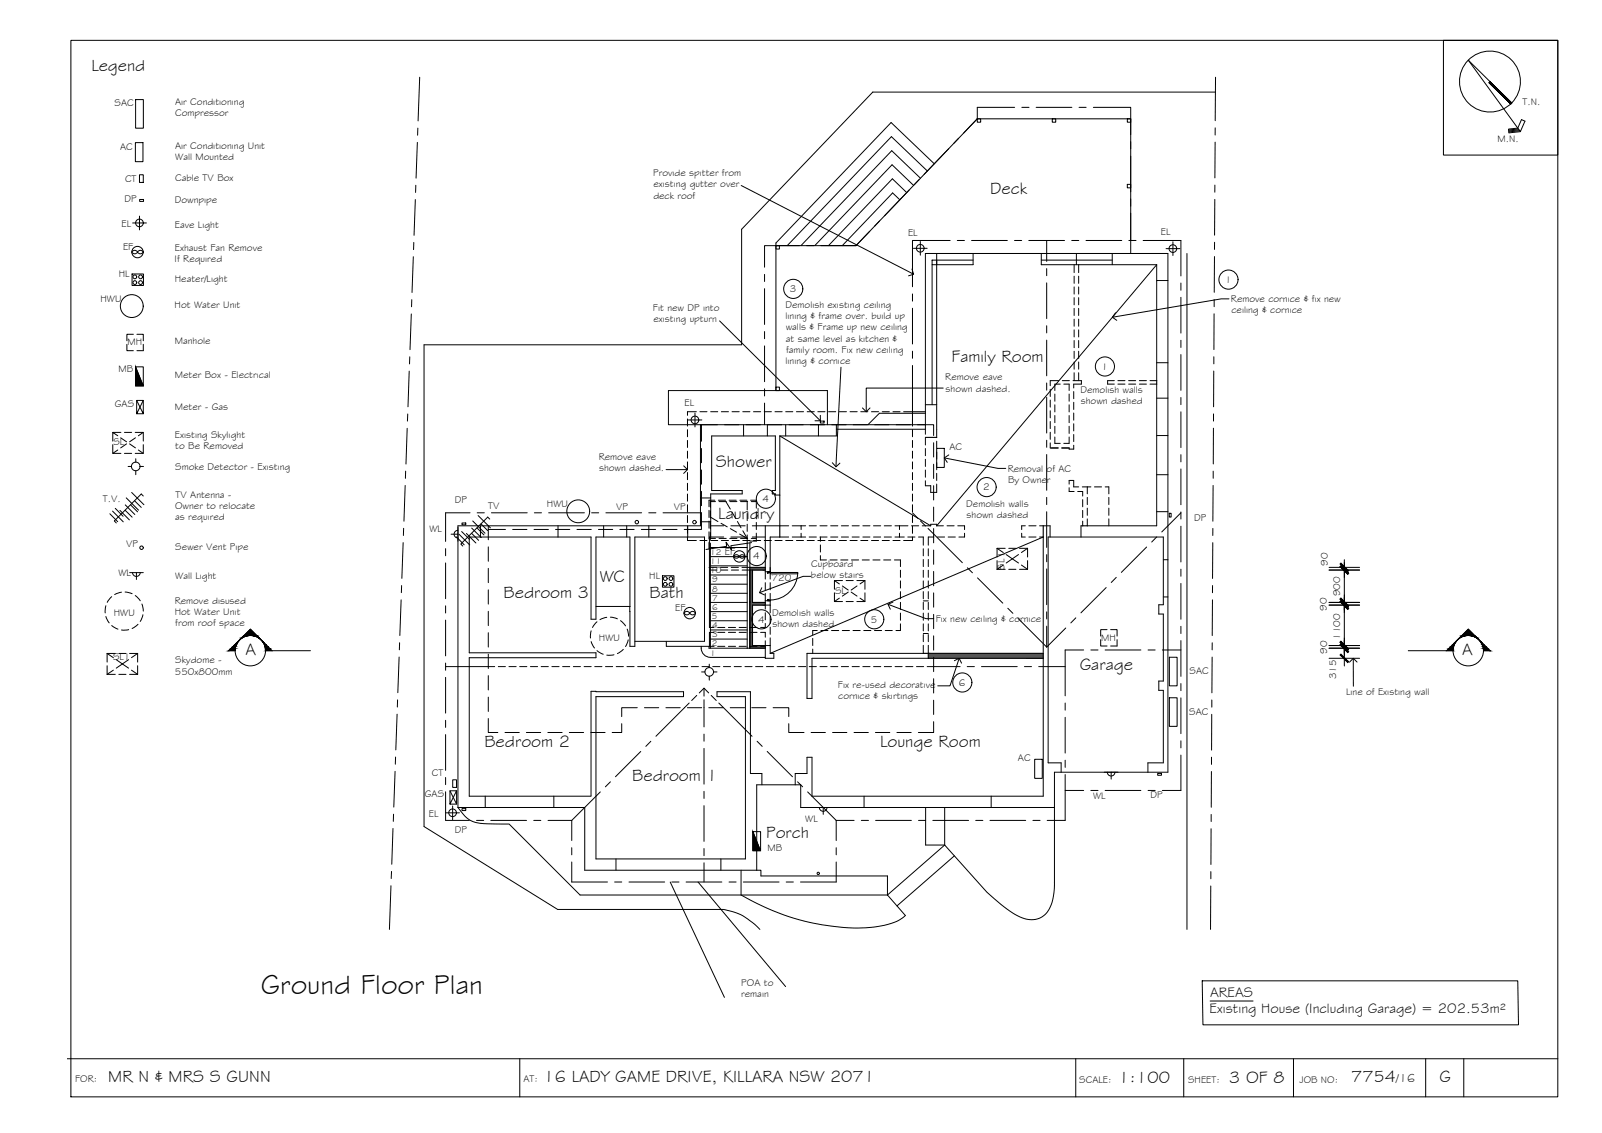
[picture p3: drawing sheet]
<svg xmlns="http://www.w3.org/2000/svg" width="420mm" height="297mm" viewBox="0 0 420 297" stroke-linecap="round" stroke-linejoin="round" font-family="sans-serif">
<!-- layer: ROOFPLAN EXIST. -->
<g fill="none" stroke="#000" stroke-width=".26">
<path d="M248.8 39l-6.5 6.7M251.4 36.3l-1.3 1.3M266.1 28.1h-9.8v3.1l-3.6 3.7M268 28.1h1.9M271.7 28.1h9.4M283 28.1h1.9M286.8 28.1h9.8v7.2M296.6 37.2v1.8M230.7 57.9l-1.3 1.4M238.5 49.8l-6.5 6.8M241.1 47.1l-1.3 1.3M296.6 40.9v9.4"/>
<path d="M296.6 52.2v1.8M296.6 55.9v7.1M200.5 71.9v1.9M200.5 75.7v9.4M209.7 64.4h-9.2v5.7M211.6 64.4h1.9M228.1 60.6l-3.6 3.8h-9.2M239.3 77.1v1.8M249.2 63h-9.9v12.2M251.1 63h1.8M254.8 63h9.4M266.1 63h1.9"/>
<path d="M269.8 63h9.4M274.5 63v5.5M274.5 70.4v1.9M274.5 74.2v9.3M281.1 63h1.8M284.8 63h9.4M296.1 63h1.8M299.8 63h9.9v9.3M309.7 74.2v1.9M309.7 77.9v9.4M200.5 86.9v1.9M200.5 90.7v9.4"/>
<path d="M239.3 80.8v9.4M239.3 92.1v1.8M239.3 95.8v13.1M274.5 85.4v1.9M274.5 89.2v9.3M309.7 89.2v1.9M309.7 93v9.3M180.3 109.8v1.9M180.3 112.6v1.9M180.3 115.5v1.8M180.3 118.3v1.8M182.6 107.9h-2.3v1"/>
<path d="M183.6 107.9h1.8M186.4 107.9h1.8M189.2 107.9h1.9M192 107.9h1.9M194.8 107.9h1.9M197.6 107.9h1.9M200.4 107.9h1.9M200.5 101.9v1.9M200.5 105.7v5.7M203.2 107.9h1.9M206.1 107.9h1.8M208.9 107.9h1.8"/>
<path d="M211.7 107.9h1.9M214.5 107.9h1.9M217.3 107.9h1.9M220.1 107.9h1.9M222.9 107.9h1.9M225.7 107.9h1.9M228.6 107.9h1.8M231.4 107.9h1.8M234.2 107.9h1.9M237 107.9h5.7M239.3 109.8v1.9M239.3 112.6v1.9"/>
<path d="M239.3 115.5v1.8M239.3 118.3v1.8M274.5 100.4v1.9M274.5 104.2v9.3M274.5 115.4v1.9M274.5 119.2v9.3M309.7 104.2v1.9M309.7 108v9.3M309.7 119.2v1.9M123.3 134.4h-6.4v7.6M125.1 134.4h1.9M128.9 134.4h9.4"/>
<path d="M140.2 134.4h1.8M143.9 134.4h9.4M155.2 134.4h1.8M158.9 134.4h9.4M170.1 134.4h1.9M173.9 134.4h6.4M180.3 121.1v1.9M180.3 123.9v1.9M180.3 126.7v1.9M180.3 129.5v1.9M180.3 132.3v1.9M180.3 135.1v1.9"/>
<path d="M180.3 138v1.8M239.3 121.1v1.9M239.3 123.9v1.9M239.3 126.7v1.9M239.3 129.5v1.9M239.3 132.3v1.9M239.3 135.1v1.9M239.3 138v1.8M239.3 134.4l1.5 1.5M241.4 136.6l1.3 1.3M243.4 138.5l9 9M274.5 130.4v1.9"/>
<path d="M274.5 134.2v9.3M309.7 123v9.3M309.7 134.2v1.9M309.7 138v9.3M309.7 134.4l-5 5.1M116.9 143.8v1.9M116.9 147.6v9.4M116.9 158.8v1.9M180.3 140.8v.9h2.3M183.6 141.7h1.8M186.4 141.7h1.8M189.2 141.7h1.9"/>
<path d="M192 141.7h1.9M194.8 141.7h1.9M197.6 141.7h1.9M200.4 141.7h1.9M203.2 141.7h1.9M206.1 141.7h1.8M208.9 141.7h1.8M211.7 141.7h1.9M214.5 141.7h1.9M217.3 141.7h1.9M220.1 141.7h1.9M222.9 141.7h1.9"/>
<path d="M225.7 141.7h1.9M228.6 141.7h1.8M231.4 141.7h1.8M234.2 141.7h1.9M239.3 140.8v.9h-2.3M253.7 148.9l1.3 1.3M256.4 151.5l6.6 6.6M264.3 159.5l1.3 1.3M274.5 145.4v1.9M274.5 149.2v9.3M290.1 154l-6.6 6.7M292.8 151.4l-1.3 1.3"/>
<path d="M300.7 143.4l-6.6 6.7M303.4 140.8l-1.3 1.3M309.7 149.2v1.9M309.7 153v9.3M116.9 162.6v9.4M116.9 173.8v1.9M116.9 177.6v9.4M116.9 174.8h12.8M130.7 174.8h1.9M133.5 174.8h1.9M136.3 174.8h1.9M139.1 174.8h1.9"/>
<path d="M141.9 174.8h1.9M144.7 174.8h1.9M147.6 174.8h1.8M150.4 174.8h1.8M153.2 174.8h1.9M156 174.8h1.9M158.8 174.8h1.9M161.6 174.8h1.9M164.4 174.8h1.9M167.2 174.8h1.9M170.1 174.8h1.8M172.9 174.8h1.8"/>
<path d="M175.7 174.8h1.9M178.5 174.8h1.9M181.3 174.8h1.9M184.1 174.8h1.9M186.9 174.8h1.9M189.7 174.8h1.9M192.6 174.8h1.8M195.4 174.8h1.8M198.2 174.8h1.9M201 174.8h1.9M203.8 174.8h1.9M206.6 174.8h1.9"/>
<path d="M209.4 174.8h1.9M212.2 174.8h1.9M215.1 174.8h1.8M217.9 174.8h1.8M220.7 174.8h1.9M223.5 174.8h1.9M226.3 174.8h1.9M229.1 174.8h1.9M231.9 174.8h1.9M234.7 174.8h1.9M237.6 174.8h1.8M240.4 174.8h1.8"/>
<path d="M243.2 174.8h8.6M253.7 174.8h1.9M257.4 174.8h9.4M267 162.1l7.5 7.5M268.7 174.8h1.8M272.4 174.8h7M274.5 160.4v1.9M274.5 164.2v5.4M279.5 164.6l-5 5M282.2 162l-1.4 1.3M284.2 170.4h-4.8v12M286.1 170.4h1.9"/>
<path d="M289.8 170.4h9.4M301.1 170.4h1.9M304.8 170.4h4.9M309.7 164.2v1.9M309.7 168v9.3M309.7 179.2v1.9M116.9 188.8v1.9M116.9 192.6v9.4M168 197l-6.6 6.6M170.7 194.3l-1.3 1.4M180.7 184.3l-8.7 8.7M182.7 182.3l-1.3 1.4"/>
<path d="M183.4 181.7l1.2-1.3 1.3 1.3M184.6 180.4v2.1M184.6 183.4v7.2M184.6 192.5v1.8M184.6 196.2v9.4M186.5 182.3l1.4 1.4M188.5 184.3l8.7 8.7M198.6 194.3l1.3 1.4M201.2 197l6.6 6.6M279.4 184.3v1.9M279.4 188.1v9.3M279.4 199.3v1.9"/>
<path d="M309.7 183v9.3M309.7 194.2v1.9M309.7 198v9.2h-4.9M116.9 207.6v7.5h6.2M116.9 203.8v1.9M125 215.1h1.9M128.7 215.1h9.4M140 215.1h1.8M143.7 215.1h6.3M150 215.1v5.3M157.4 207.6l-7.4 7.5M160.1 205l-1.3 1.3"/>
<path d="M184.6 207.5v1.8M184.6 211.2v9.4M209.2 205l1.3 1.3M211.8 207.6l7.5 7.5M219.3 215.1h4.7M219.3 215.1v5.3M225.9 215.1h1.9M229.6 215.1h9.4M240.9 215.1h1.9M244.7 215.1h9.3M255.9 215.1h1.9M259.6 215.1h9.4"/>
<path d="M270.9 215.1h1.9M279.4 203.1v12h-4.8M279.4 207.2h4.8M286.1 207.2h1.9M289.8 207.2h9.4M301.1 207.2h1.9M150 226v5.2h9.3M150 222.2v1.9M161.2 231.2h1.9M165 231.2h9.3M176.2 231.2h1.9M179.9 231.2h9.4"/>
<path d="M184.6 222.5v1.8M184.6 226.2v5M191.2 231.2h1.9M195 231.2h9.3M206.2 231.2h1.9M219.3 226v5.2h-9.4M219.3 222.2v1.9"/>
</g>
<!-- layer: HATCH -->
<g fill="#545454" stroke="#545454" stroke-width=".26">
<path d="M196.7 148.8l4 .7v-.7zM196.7 148.8l4 .7h-4z"/>
<path d="M196.7 149.5l.7 8.4v-8.4zM196.7 149.5l.7 8.4h-.7z"/>
<path d="M196.7 157.9l4 .7v-.7zM196.7 157.9l4 .7h-4z"/>
<path d="M196.7 158.6l.7 5.9v-5.9zM196.7 158.6l.7 5.9h-.7z"/>
<path d="M196.7 164.5l.7 1.3v-1.3zM196.7 164.5l.7 1.3h-.7z"/>
<path d="M196.7 165.8l.7 3.4v-3.4zM196.7 165.8l.7 3.4h-.7z"/>
<path d="M196.7 169.2l4 .3v-.3zM196.7 169.2l4 .3h-4z"/>
<path d="M196.7 169.5l4 .4v-.4zM196.7 169.5l4 .4h-4z"/>
<path d="M243.5 171.3l30.1 1.3v-1.3zM243.5 171.3l30.1 1.3h-30.1z"/>
</g>
<!-- layer: BORDER -->
<g fill="none" stroke="#000" stroke-width=".26">
<path d="M18.6 10.6h390v277h-390zM378.6 10.6h30v30.1h-30zM390.5 21.7l5.7 5.6M396.5 27l-11.4-11.2 13.6 18.7 1.3-2.7-1-.4-.9 2.2-2.4 .2 .1 1 2.9-.3M398.2 33.8l-2.5 .3M398.4 34.1l-2.7 .2M398.6 34.3l-2.9 .3M18.6 277.6h390M136.3 277.6v10M282.1 277.6v10M310.5 277.6v10M339.2 277.6v10"/>
<path d="M373.9 277.6v10M383.9 277.6v10"/>
<circle cx="390.8" cy="21.4" r="8"/>
</g>
<!-- layer: SECTION POINT -->
<g fill="#000" stroke="#000" stroke-width=".26">
<path d="M62.4 168.2l.4-.4zM63.2 167.4l.5-.3zM64 166.6l1.7-1.7 1.6 1.7zM68.1 167.4l.4 .4zM68.5 167.8l.4 .4zM382.3 167.8l-.4 .4zM382.6 167.4l-.3 .4zM385.1 164.9l1.6 1.7h-3.3zM387 167.1l.5 .3zM387.9 167.8l.4 .4z"/>
<path d="M60.5 170.1h1.2l-1.7 .5zM60 170.6h1.7v-.5z"/>
<path d="M61.1 169.6h.7l-1.3 .5zM60.5 170.1h1.2l.1-.5z"/>
<path d="M61.5 169.1h.5l-.9 .5zM61.1 169.6h.7l.2-.5z"/>
<path d="M62 168.6h.2l-.7 .5zM61.5 169.1h.5l.2-.5z"/>
<path d="M62.4 168.2l-.4 .4zM62 168.6l.5-.4z"/>
<path d="M63.2 167.4l.5-.3zM63.2 167.4l-.4 .4z"/>
<path d="M63.5 167.1l.3-.3h.5zM63.5 167.1l.8-.3z"/>
<path d="M63.9 166.7h.9l-1 .1zM63.8 166.8l1-.1z"/>
<path d="M64 166.6h1.4zM63.9 166.7l1.5-.1z"/>
<path d="M65.9 166.6h1.4zM66.5 166.7h.9z"/>
<path d="M66.5 166.7h.9l-.3 .1zM67.1 166.8h.5l-.2-.1z"/>
<path d="M67.1 166.8h.5v.3zM67.6 166.8v.3h.2z"/>
<path d="M67.6 167.1l.5 .3zM67.8 167.1l.3 .3z"/>
<path d="M68.8 168.2l.3 .4zM68.9 168.2l.2 .4h.2z"/>
<path d="M69.1 168.6h.2l.1 .5zM69.3 168.6l.1 .5h.4z"/>
<path d="M69.4 169.1h.4l-.3 .5zM69.8 169.1l-.3 .5h.8z"/>
<path d="M69.5 169.6h.8l-.7 .5zM69.6 170.1h1.2l-.5-.5z"/>
<path d="M69.6 170.1h1.2l-1.1 .5zM69.7 170.6h1.6l-.5-.5z"/>
<path d="M379.9 170.1l1.2 .5v-.5zM379.4 170.6l.5-.5 1.2 .5z"/>
<path d="M380.5 169.6l.6 .5 .1-.5zM380.5 169.6l.6 .5h-1.2z"/>
<path d="M381 169.1l.2 .5 .2-.5zM380.5 169.6l.5-.5 .2 .5z"/>
<path d="M381.4 168.6v.5l.2-.5zM381.4 168.6v.5h-.4z"/>
<path d="M381.9 168.2l-.3 .4zM381.9 168.2l-.3 .4h-.2z"/>
<path d="M382.9 167.1l-.2 .3 .5-.3zM382.9 167.1l-.3 .3z"/>
<path d="M383.2 166.8v.3l.5-.3zM382.9 167.1l.3-.3v.3z"/>
<path d="M383.3 166.7l.4 .1 .5-.1zM383.3 166.7l.4 .1h-.5z"/>
<path d="M383.4 166.6h1.4zM383.4 166.6l.8 .1z"/>
<path d="M385.4 166.6l1.4 .1zM385.4 166.6l1.4 .1z"/>
<path d="M385.9 166.7l1.1 .1zM385.9 166.7l1.1 .1z"/>
<path d="M386.5 166.8l.7 .3-.2-.3zM386.5 166.8l.7 .3z"/>
<path d="M387 167.1l.5 .3zM387.5 167.4l.4 .4z"/>
<path d="M388.3 168.2l.4 .4zM388.3 168.2l.4 .4h-.2z"/>
<path d="M388.5 168.6l.7 .5zM388.5 168.6l.7 .5h-.4z"/>
<path d="M388.8 169.1l.9 .5-.5-.5zM388.8 169.1l.9 .5h-.8z"/>
<path d="M388.9 169.6l1.3 .5-.5-.5zM388.9 169.6l1.3 .5h-1.1z"/>
<path d="M389.1 170.1l1.6 .5-.5-.5zM389.1 170.1l1.6 .5h-1.6z"/>
</g>
<g fill="none" stroke="#000" stroke-width=".26">
<path d="M61.7 170.6h-1.7l5.7-5.7 5.6 5.7M69.7 170.6h11.7M369.3 170.6h11.8M379.4 170.6l5.7-5.7 5.6 5.7h-1.6"/>
<circle cx="65.7" cy="170.6" r="4"/>
<circle cx="385.1" cy="170.6" r="4"/>
</g>
<!-- layer: SERVICES -->
<g fill="none" stroke="#000" stroke-width=".26">
<path d="M35.5 37.4h2v5h-2zM35.6 26.1h2v7.5h-2zM34.8 58.5h3.6M36.6 45.8h1v2h-1zM36.6 56.7v3.6M36.6 52.3h1v.5h-1zM34.6 71.8h3v3h-3zM34.8 65.8a.86 .86 0 0 1 1.3 .3 .86 .86 0 0 1-1.5 0zM36.1 66.1a.86 .86 0 0 1 1.5 0M36.1 66.1a.86 .86 0 0 0 1.5 0M239.6 65.1h3.6M241.4 63.3v3.6"/>
<path d="M305.8 65.2h3.6M307.6 63.4v3.6M33.3 90.3v1.6h1.7M35 87.6h-1.7v1.7M35.5 96.2v5h2.1l-2.1-5h2.1v5M35.9 87.6h1.7v1.7M37.6 90.3v1.6h-1.7M29.6 116.6v2.3h2.1M29.6 113.4h2.1M30.9 114.3l-1.3-.9v2.2M30.9 118l-1.3 .9M31.7 114.8l1.5 1"/>
<path d="M32.6 113.4h1.9M32.6 118.9h1.9M33.2 116.4l-1.5 1M34 116.4l1.5 1M35.5 113.4h2.1v2.2M35.5 114.8l-1.5 1M35.8 105l1.8 3.5v-3.5M35.8 108.5l1.8-3.5h-1.8v3.5h1.8M36.3 118l1.3 .9M37.6 116.6v2.3h-2.1M37.6 113.4l-1.3 .9M180.5 110.1h3.6"/>
<path d="M182.3 108.3v3.6M215.1 110.4h1v.5h-1zM245.7 117.6h2v4.9h-2zM28.8 134.7l2.1 2.1M29.5 134l2.8 2.8M30.2 133.3l2.1 2.1M31.5 133.8l2.4 2.5M32.8 133.8l1.9 1.8M32.9 132.4l2.5 2.5M33.1 130.5l3.2 3.2M33.6 122.3h.9M34.2 132.3l1.9 1.9"/>
<path d="M34.5 129.1l3.2 3.2M35.3 131.3l1.7 1.7M35.6 120.3v.9M35.6 123.4v1.1M36.7 122.3h.9M37.6 130l-.6-.5-7 7.1 .5 .5M120.1 139a1.01 1.01 0 0 0-1 1 1.01 1.01 0 0 0 1 1M120.1 138.3v3.6M121.1 139.4l2.1 2M121.2 137.1h1v.5h-1zM122.3 139.9l2.5 2.5M123.7 139.8l1.8 1.9"/>
<path d="M123.7 138.4l2.5 2.5M124 136.6l3.2 3.2M125.1 138.4l1.8 1.8M125.4 135.2l3.2 3.2M126.2 137.3l1.7 1.8M128.4 136.1l-.5-.5-7.1 7 .6 .6M306.7 134.6h.5v1h-.5zM27.8 158.8l-.2 1.9M29.3 156.4l-1.2 1.5M31.9 155.3l-1.8 .6M32.8 155.2l1.9 .5M34 150.1h3.6"/>
<path d="M34.8 150.1a1.01 1.01 0 0 0 1 1 1.01 1.01 0 0 0 1-1M35.5 156.1l1.3 1.4M35.8 150.1v1.8M37.2 158.4l.4 1.8M118.3 140.1h1.8M119.7 140.8l2 2M120.4 140.1l2.8 2.8M173.7 151h3v2.9h-3zM192.6 145.6a.86 .86 0 0 1 1.3 .3 .86 .86 0 0 1-1.5 0zM193.9 145.9a.86 .86 0 0 1 1.5 0M193.9 145.9a.86 .86 0 0 0 1.5 0M218.8 155.4v2.3h2.2"/>
<path d="M218.8 152.2h2.2M220.1 153.1l-1.3-.9v2.3M220.1 156.8l-1.3 .9M220.9 153.6l1.6 1.1M221.9 152.2h1.9M221.9 157.7h1.9M222.5 155.2l-1.6 1.1M223.2 155.2l1.6 1.1M224.7 152.2h2.2v2.3M224.8 153.6l-1.6 1.1M225.6 156.8l1.3 .9M226.9 155.4v2.3h-2.2"/>
<path d="M226.9 152.2l-1.3 .9M261.5 143.8v2.2M261.5 147v2.3M261.5 143.8h2.1M261.5 149.3h2.1M261.5 143.8l1.6 1.1M263.1 148.1l-1.6 1.2M263.9 145.4l1.6 1.1 1.6-1.1M263.9 147.6l1.6-1.1 1.6 1.1M264.6 143.8h1.9M264.6 149.3h1.9M267.4 143.8h2.1"/>
<path d="M267.4 149.3h2.1M267.9 148.1l1.6 1.2M269.5 143.8v2.2M269.5 147v2.3M269.5 143.8l-1.6 1.1M27.8 161.6l.8 1.7M28.1 171.3v2.3M28.1 174.5v2.3M28.1 171.3h2.1M28.1 176.8h2.1M28.1 171.3l1.6 1.1M29.3 164l1.6 .9"/>
<path d="M29.7 175.7l-1.6 1.1M30.5 172.9l1.6 1.2 1.6-1.2M30.5 175.2l1.6-1.1 1.6 1.1M31.2 171.3h1.8M31.2 176.8h1.8M33.8 165.1l-1.9 .1M34 171.3h2.1M34 176.8h2.1M34.5 175.7l1.6 1.1M36.1 171.3v2.3M36.1 174.5v2.3M36.1 171.3l-1.6 1.1"/>
<path d="M36.2 163.7l-1.5 1.1M37.5 161.2l-.7 1.7M155 165.4l-.1 1.9M155 168.2l.9 1.7M156.6 163l-1.2 1.5M156.6 170.6l1.6 .9M159.1 161.8l-1.8 .7M160.1 161.8l1.8 .4M161 171.7l-1.9 .1M162.8 162.7l1.3 1.4M163.5 170.3l-1.6 1.1M164.5 164.9l.4 1.9"/>
<path d="M164.8 167.7l-.7 1.8M179.6 160.5a.86 .86 0 0 1 1.3 .2 .86 .86 0 0 1-1.5 0zM180.9 160.7a.86 .86 0 0 1 1.5 0M180.9 160.7a.86 .86 0 0 0 1.5 0M184 176.2h.9M186 174.1v.9M186 177.3v1M187.2 176.2h.9M288.7 167.7v1.7h1.7M290.4 165.1h-1.7v1.7M291.3 165.1h1.7v1.7M293 167.7v1.7h-1.7"/>
<path d="M306.7 172.3h2v7.5h-2zM271.4 199.1h2v5h-2zM306.7 182.9h2v7.5h-2zM116.9 213.1h3.6M118 207.3l1.7 3.5v-3.5M118 210.8l1.7-3.5h-1.7v3.5h1.7M118.7 211.3v3.6M118.7 204.4h1v2h-1zM121.2 212h1v.5h-1zM197.4 218v5h2l-2-5h2.1v5M214.1 211.7h3.6M214.9 211.7a1.01 1.01 0 0 0 1 1 1.01 1.01 0 0 0 1-1"/>
<path d="M215.9 211.7v1.8M289.6 202.5h3.6M290.4 202.4a1.01 1.01 0 0 0 1 1 1.01 1.01 0 0 0 1-1M291.4 202.5v1.8M303.6 202.8h1v.5h-1zM175.8 231.2l14.2 30.3M183.1 231.2l22.9 27.4"/>
<circle cx="36.6" cy="58.4" r="1.01"/>
<circle cx="35.4" cy="72.6" r=".5"/>
<circle cx="35.4" cy="74.1" r=".5"/>
<circle cx="36.1" cy="66.1" r="1.49"/>
<circle cx="36.9" cy="74.1" r=".5"/>
<circle cx="36.9" cy="72.6" r=".5"/>
<circle cx="241.4" cy="65.1" r="1.01"/>
<circle cx="307.6" cy="65.2" r="1.01"/>
<circle cx="34.6" cy="80.2" r="3"/>
<circle cx="182.3" cy="110.1" r="1.01"/>
<circle cx="35.6" cy="122.3" r="1.13"/>
<circle cx="151.7" cy="134.1" r="3"/>
<circle cx="167" cy="136.9" r=".46"/>
<circle cx="182.1" cy="136.9" r=".46"/>
<circle cx="37.1" cy="143.6" r=".46"/>
<circle cx="174.5" cy="151.7" r=".5"/>
<circle cx="174.5" cy="153.2" r=".5"/>
<circle cx="176" cy="153.2" r=".5"/>
<circle cx="176" cy="151.7" r=".5"/>
<circle cx="193.9" cy="145.9" r="1.49"/>
<circle cx="180.9" cy="160.7" r="1.49"/>
<circle cx="186" cy="176.2" r="1.13"/>
<circle cx="118.7" cy="213.1" r="1.01"/>
</g>
<path d="M35.5 96.2l2.1 5h-2.1zM197.4 218l2 5h-2z" fill="#000" stroke="#000" stroke-width=".26"/>
<!-- layer: BORDER -->
<g fill="#000" stroke="#000" stroke-width=".26">
<path d="M390.7 21.4l5.8 5.6-.3 .2zM390.8 21.4l5.7 5.6z"/>
<path d="M390.7 21.4l-.2 .3 5.7 5.5zM390.5 21.7l5.7 5.6z"/>
</g>
<!-- layer: EXISTING -->
<g fill="none" stroke="#000" stroke-width=".26">
<path d="M256.3 31.2h.9v.8h-.9zM256.3 31.2l-31.8 33.2h-21M256.3 31.2h40.3v35.3M276 31.2h.9v.8h-.9zM295.7 31.2h.9v.8h-.9zM318.8 24.1h-89.9l-34.4 36v30.3h-83.3v126.3l35.1 21.7h43.5a15.5 15.5 0 0 1 9.5 5.3M236 52.4l-1.9-1.8-13.2 13.8M237.8 50.5l-3.8-3.6-16.7 17.5M239.6 48.6l-5.6-5.4-20.3 21.2M241.4 46.7l-7.5-7.2-23.8 24.9M243.2 44.8l-9.4-9-27.3 28.6M245 42.9l-11.3-10.8-30.2 31.6v38.7"/>
<path d="M295.7 48.3h.9v.9h-.9zM203.5 64.4h.9v.9h-.9zM244.5 68.2h1.2v1.2h-1.2zM244.5 69.4v36.7M245.7 66.5v48.2M245.7 68.2h9.5M255.2 66.5v2.9h-9.5M273.1 66.5v2.9h30.3v30.4h-1.8M273.1 68.2h18.6M281.7 69.4v2.1M281.7 72.4v1.9M281.7 75.2v1.9"/>
<path d="M281.7 78v1.9M282.3 66.5v2.9M282.9 69.4v2.1M282.9 72.4v1.9M282.9 75.2v1.9M282.9 78v1.9M291.7 66.5v2.9M303.4 73.5h2.9M311.3 66.5v177.2M277.7 99.8h-2.3v1.3M278.6 99.8h1.9M281.4 99.8h2.2v.9h-2v1"/>
<path d="M281.7 80.8v1.9M281.7 83.7v1.8M281.7 86.5v1.8M281.7 89.3v1.9M281.7 92.1v1.9M281.7 94.9v1.9M281.7 97.7v2.1M282.9 80.8v1.9M282.9 83.7v1.8M282.9 86.5v1.8M282.9 89.3v1.9M282.9 92.1v1.9"/>
<path d="M282.9 94.9v1.9M282.9 97.7v2.1M292.3 99.8h-1.8v.9h1.8M293.2 99.8h1.8M296 99.8h1.9M298.8 99.8h1.9M303.4 95.1h2.9M183.7 111.4h-8.4v-9h41.7v9M183.7 111.4v26.5h-63.6v73.8M183.7 111.4h59M195 111.4v2.9M201.3 111.4v2.9"/>
<path d="M203.5 101.5h.9v.9h-.9zM206.1 111.4v2.9M214.7 111.4v2.9M219.4 111.4v2.9h-14.9v23.6M219.4 112.5h23.3M242.7 113.8v-47.3h63.6v136h-29.8v28.9a11 11 0 0 1-2.5 8.5 6 6 0 0 1-7.2 .2 41.7 41.7 0 0 1-8-6.2l-11-12.4h-5v-9.8M242.7 114.8v1.9M242.7 117.6v1.9M242.7 108.3h-12.1l-3 3.1M242.7 106.1h3M245.7 115.7v1.8M245.7 118.5v1.8"/>
<path d="M275.4 102.1v1.8M275.4 104.9v1.8M275.4 107.7v1.9M275.4 110.5v1.9M275.4 113.3v1.9M275.4 116.1v1.3h2.2M276.7 103.3v1.9M276.7 106.1v1.9M276.7 108.9v1.9M276.7 111.8v1.8M276.7 114.6v1.6h1.4M278.1 100.7h-1.4v1.7"/>
<path d="M279 100.7h1.4v1.7M280.4 103.3v1.9M280.4 106.1v1.9M280.4 108.9v1.9M280.4 111.8v1.8M280.4 114.6v1.6h-1.4M281.6 102.7v1.8M281.6 105.5v1.9M281.6 108.3v1.9M281.6 111.1v1.9M281.6 113.9v1.9M281.6 116.7v1h-1.2v-.3h-2"/>
<path d="M293.2 100.7h1.8M296 100.7h1.9M298.8 100.7h1.9M301.6 100.7h1.8v37.2h-18.2v-1.9M303.4 104.4h2.9M303.4 114.2h2.9M126 137.9v2.9M146.4 137.9v2.9M158.3 137.9v2.9M164.4 137.9v2.9M170.2 137.9v2.9M180.4 137.9v2.9"/>
<path d="M183.7 130.5h2.7M183.7 136.8h2.7M186.4 137.9h3.4M191.7 137.9h3.7M197.3 137.9h9.5M200.7 137.9v13.9M204.5 129.8h-1.1v-.3h-.8v-.9h.8v-14.3h-16.7v14.3h8v.9h-8.3v11.3M207.8 137.9h3.5M210.1 137.9v.9M210.1 139.8v1M212.2 137.9h1.9M215 137.9h1.9"/>
<path d="M217.9 137.9h1.8M220.7 137.9h1.8M223.5 137.9h1.8M226.3 137.9h1.9M229.1 137.9h1.9M231.9 137.9h1.9M234.7 137.9h3.4M235.9 137.9v.9M235.9 139.8v1M239.1 137.9h1.8M241.9 137.9h2.2v-.5h1.6v.5h1.7M242.7 126v1.4h1.4v1.7h1.6v-2.2"/>
<path d="M242.7 120.4v1.9M242.7 123.2v1.9M245.7 121.3v1.9M245.7 124.1v1.9M248.4 137.9h1.8M251.2 137.9h1.8v.9M253 139.8v1h-1.5M268 139.8v1h.9M268.9 137.9h-.9v.9M269.8 137.9h1.9M272.7 137.9h2.7v2.9M280.4 126.9v-.9h1.2v1.6h1.3"/>
<path d="M280.4 127.9v1h1.3M282.6 128.9h1.4v1.2M283.9 127.6h2.2M284 136.6v1.3h-.5v2.9M284 131v1.9M284 133.8v1.9M285.2 127.6v1.9M285.2 130.4v1.9M285.2 133.2v1.9M287 127.6h1.9M289.9 127.6h.9v1.9M290.8 130.4v1.9"/>
<path d="M290.8 133.2v1.9M290.8 136v1.9M303.4 134.1h2.9M303.4 124.5h2.9M156.3 159h8.9v-18.2h-8.9v21.5h-1.3v-21.5h-31.9v30.3h33.2v1.3h-33.2v36.3h31.9M165.2 159v10.5h1.3v-28.7h18.3v27.3h-18.3M189.8 140.8h-3.7v23.7h1.2M191.7 140.8h3.7M197.3 140.8h3.4M200.7 152.8v1.8M200.7 155.6v4.1M202 152.8v1.8"/>
<path d="M202 155.6v5.1M206.8 140.8h-4.8v11M207.8 140.8h3.5M212.2 140.8h1.9M215 140.8h1.9M215.2 140.8v1.1M215.2 142.9v1.8M215.2 145.7v1.1h1.6M217.7 146.8h1.9M217.9 140.8h1.8M220.5 146.8h1.9M220.7 140.8h1.8"/>
<path d="M223.3 146.8h1.9M223.5 140.8h1.8M226.1 146.8h1.9M226.3 140.8h1.9M228.9 146.8h1.9M229.1 140.8h1.9M231.8 146.8h1.8M231.9 140.8h1.9M234.6 146.8h1.6v1.7M234.7 140.8h2.5M236.2 149.5v1.9M236.2 152.3v1.9"/>
<path d="M236.2 155.1v1.9M236.2 157.9v1.9M238.1 140.8h1.9M240.9 140.8h1.3v2.1M242.2 143.9v1.8M242.2 146.7v1.8M242.2 149.5v1.9M242.2 152.3v1.9M242.2 155.1v1.9M242.2 157.9v1.9M242.2 157.5h1.3M243.5 143.9v1.8"/>
<path d="M243.5 146.7v1.8M243.5 149.5v1.9M243.5 152.3v1.9M243.5 155.1v1.9M243.5 157.9v1.9M244.9 140.8h-1.4v2.1M245.9 140.8h1.8M248.7 140.8h1.9M269.8 140.8h1.9M272.7 140.8h.9v67.9h-60.6v-10.2h-1.3v4.3h-3.1v3M305.1 156.5h1.2M305.1 146.7h1.2"/>
<path d="M174.8 168.1v1.4h12.5M187.3 165.8h-1.2v3.7M188.2 164.5h1.9M188.2 169.5h1.9M188.2 165.8h1.9M191 164.5h1.9M191 169.5h1.9M191 165.8h1.9M193.9 164.5h1.8M193.9 169.5h1.8M193.9 165.8h1.8M196.7 164.5h1.9"/>
<path d="M196.7 169.5h1.9M196.7 165.8h1.9M199.5 165.8h1.2v1.3M199.5 169.5h1.2M200.7 160.6v1.9M200.7 163.4v1.1h-1.2M202 167.2v4.1h1v1.3h-2.3v-4.6M202 161.6v1.9M202 164.4v1.9M213.2 167.4v1.8M213.2 170.2v1.1M214.3 165.3h-1.1v1.1"/>
<path d="M215.3 165.3h1.9M218.1 165.3h1.9M220.9 165.3h1.9M223.7 165.3h1.9M226.5 165.3h1.9M229.3 165.3h1.9M232.2 165.3h1.8M236.2 160.7v1.9M236.2 163.5v1.8h-1.2M242.2 169.2v2.1h-30.5v11.8h1.3v-10.5h30.5v-3.4M242.2 160.7v1.9M242.2 163.5v1.9"/>
<path d="M242.2 166.4v1.8M242.2 166.1h1.3M243.5 160.7v1.9M243.5 163.5v1.9M243.5 166.4v1.8M120.1 211.7a7.9 7.9 0 0 0 4.5 3.9 32.4 32.4 0 0 0 8.9 .4l18.6 18.6h42.3a59.3 59.3 0 0 0 35 8.4 13.4 13.4 0 0 0 8.1-3l-4.7-5.4M120.1 211.7h33.3v16.4h45.1M127.3 208.7v3M145.3 208.7v3M199.8 205.8v-3h-3v-21.5h-8.7v1.3h7.4v42.6h-39.2v-42.6h23v-1.3l-24.3-.1v27.5M226.6 208.7v3M247.8 211.7v9.8l-15 13.1"/>
<path d="M260 208.7v3M276.5 211.7h-66.5v-5.9h-11.5v22.3M278.3 202.5v-2.5h-3.4v-59.2h30.2v17.8h-1.2v2.4h1.2v17.6h-1.2v2.4h1.2v19h-4v2.5M161.6 225.2v2.9M189.1 225.2v2.9M194.4 228.1v6.5h38.4M198.5 228.1h1.1v1.6h33.2v4.9M250.3 224.4l-15 13.1"/>
<circle cx="214.6" cy="229" r=".31"/>
</g>
<!-- layer: STAIRS -->
<g fill="none" stroke="#000" stroke-width=".26">
<path d="M186 133.8v1.9M186 136.6v1.9M186 139.4v1.9M186.3 133.9v1.9M186.3 136.8v1.8M186.3 139.6v1.8M186.3 135.6l2 1.1M187.5 131.1h-1.5v1.8M187.6 131.5h-1.3v1.5M188.4 131.1h1.9M188.6 131.5h1.9M189.1 137.2l1.6 .9"/>
<path d="M190.4 131.5l1.1 2M191.2 131.1h1.9M191.4 131.5h1.9M191.5 138.6l1.7 .9M192 134.3l.9 1.6M193.4 136.7l.9 1.7M194 131.1h1.9M194.2 131.5h1.9M194.8 139.2l1.2 2-2-1.2M196 131.5v2.2M196 134.6v1.9M196 137.4v1.9"/>
<path d="M196.9 131.1h1.5v2.1M197 131.5h1.4M198.4 134.1v1.9M198.4 137v1.8M198.4 139.8v2.1h-1.7M186 142.2v1.7M186.3 142.4v27.5M186.3 141.2h1.3M186.3 143.5h9.7M186.3 145.9h9.7M186.3 148.4h9.7M186.3 150.7h9.7"/>
<path d="M186.3 153.2h9.7M186.3 155.5h9.7M186.3 157.9h9.7M188.6 141.2h1.9M191.4 141.2h1.9M194.2 141.2h1.9M196 140.2v29.7M196.7 142.3v27.6h-10.7v-.4M197 141.2h1.4M183.9 169.5a2.47 2.47 0 0 0 2.4 2.8M186.3 160.4h9.7M186.3 162.7h9.7"/>
<path d="M186.3 165.2h9.7M186.3 167.5h9.7M186.3 172.4h14.4"/>
</g>
<!-- layer: NEWWORK -->
<g fill="none" stroke="#000" stroke-width=".26">
<path d="M184 117.6v3.7M188.2 111.4h-4.2v4.3M190 111.4h3.8M195.7 111.4h3.7M201.3 111.4h3.7M206.9 111.4h3.8M212.5 111.4h3.8M218.2 111.4h3.7M223.8 111.4h3.7M229.4 111.4h3.8M235 111.4h3.8M240.7 111.4h4.2v2.8"/>
<path d="M244.9 116.1v3.7M128.1 137.9v3.6M128.1 138.8h4.5M134.5 138.8h3.7M140.1 138.8h3.7M145.7 138.8h3.7M151.3 138.8h3.8M157 138.8h3.7M162.6 138.8h3.7M168.2 138.8h3.7M173.8 138.8h3.8M184 134.4v4.4h-4.5"/>
<path d="M184 123.2v3.8M184 128.8v3.8M244.9 121.7v3.7M244.9 127.3v3.8M244.9 132.9v3.8M244.9 138.6v3.7M128.1 143.4v3.7M128.1 149v3.8M128.1 154.6v3.8M186 148.8h2M186.1 149.5h2M189 148.8h1.8"/>
<path d="M189 149.5h1.9M191.8 148.8h1.9M191.8 149.5h1.9M194.6 148.8h6.1M194.6 149.5h6.1M196.7 149.5v20.4h4M197.4 149.5v8.4h3.3M200.7 157.5h1.3M202 148.8v1.1h-1.3M202 158.6h-4.6v10.6h4.6M244.9 144.2v3.7M244.9 149.8v3.8"/>
<path d="M244.9 155.4v3.8M128.1 160.3v3.7M128.1 165.9v3.7M128.1 171.5v3.8M128.1 177.1v3.8M243.5 171.3h30.1M243.5 172.6h30.1M244.9 161.1v3.7M244.9 166.7v3.7M244.9 172.3v3.8M244.9 177.9v3.8M128.1 188.4v3.6h2.5"/>
<path d="M128.1 182.8v3.7M132.4 192h3.8M138.1 192h3.7M143.7 192h3.7M149.3 192h3.8M154.9 192h3.8M163.1 189.7v2.3h-2.5M167.1 185.5h-4v2.4M169 185.5h3.8M174.7 185.5h3.7M180.3 185.5h3.7M185.9 185.5h3.7"/>
<path d="M191.5 185.5h3.8M197.2 185.5h3.7M202.8 185.5h4.1v2.4M206.9 189.7v2.3h4M212.7 192h3.8M218.4 192h3.7M224 192h3.7M229.6 192h3.8M235.2 192h3.8M244.9 189.2v2.8h-4M244.9 183.6v3.7"/>
</g>
<!-- layer: 0.13 -->
<path d="M303.4 69.4l-57.7 68.5M204.5 114.3l39.6 23.6M197.1 142.3l-5.4 .8 .1 1.1-1.4-2.1 .2 1.1-5.4 .9M209.2 150.1a7.2 7.2 0 0 1-7.2 7.2M273.6 140.8l-71.6 30.5" fill="none" stroke="#000" stroke-width=".26"/>
<!-- layer: MASK -->
<path d="M202 150.1l7.2 .3h-7.2zM202 150.1l7.2 .3v-.3z" fill="#fff" stroke="#fff" stroke-width=".26"/>
<path d="M202 150.1h7.2v.3h-7.2z" fill="none" stroke="#fff" stroke-width=".26"/>
<!-- layer: DOORS -->
<path d="M201.3 149.9h.7v.2l-.7 .2zM201.3 157.2l.7 .1v.2h-.7zM202 150.1h7.2v.3h-7.2z" fill="none" stroke="#000" stroke-width=".26"/>
<!-- layer: BOUNDARY -->
<g fill="none" stroke="#000" stroke-width=".26">
<path d="M109.5 37.3l-.4 9.4M109.6 33.6l-.1 1.8M110.1 20.2l-.4 11.5M318.7 37.3l-.1 9.3M318.7 33.5v1.9M318.8 20.2l-.1 11.4M108.9 52.3l-.3 9.4M109.1 48.6l-.1 1.9M318.6 52.3l-.1 9.4M318.6 48.5v1.9M108 78.6l-.1 1.8M108.4 67.3l-.3 9.4"/>
<path d="M108.5 63.6v1.8M318.4 78.5v1.9M318.5 67.3v9.3M318.5 63.5v1.9M107.3 97.3l-.3 9.4M107.5 93.5l-.1 1.9M107.9 82.3l-.4 9.4M318.3 97.3v9.4M318.4 93.5v1.9M318.4 82.3v9.3M106.8 112.3l-.3 9.4M106.9 108.5v1.9"/>
<path d="M318.2 112.3v9.3M318.3 108.5v1.9M105.9 138.5l-.1 1.9M106.3 127.3l-.4 9.3M106.4 123.5l-.1 1.9M318.1 138.5v1.9M318.2 127.3l-.1 9.3M318.2 123.5v1.9M105.2 157.3l-.3 9.3M105.3 153.5v1.9M105.7 142.3l-.3 9.3M318 157.3l-.1 9.3"/>
<path d="M318 153.5v1.9M318.1 142.3l-.1 9.4M104.7 172.2l-.4 9.4M104.8 168.5l-.1 1.9M317.9 172.3l-.1 9.3M317.9 168.5v1.9M103.7 198.5v1.9M104.1 187.2l-.3 9.4M104.3 183.5l-.1 1.9M317.7 198.5v1.9M317.8 187.3v9.4M317.8 183.5v1.9"/>
<path d="M103.1 217.2l-.3 9.4M103.2 213.5v1.8M103.6 202.2l-.3 9.4M317.6 217.3v9.3M317.7 213.5v1.9M317.7 202.3v9.3M102.5 232.2l-.4 11.5M102.7 228.5l-.1 1.8M317.5 232.3v11.4M317.6 228.5v1.9"/>
</g>
<!-- layer: NEWWORK -->
<path d="M303.4 99.8v.9M242.7 114.7h3M204.5 137.9v2.9M273.6 137.9v2.9M284 137.9h1.2M242.2 171.3h1.3" fill="none" stroke="#000" stroke-width=".3"/>
<!-- layer: 0 -->
<g fill="none" stroke="#000" stroke-width=".26">
<path d="M194.4 48.6l45.2 23.3M239.2 70.5l.4 1.4-1.3 .4M322.3 78.4h-2l-28.6 4.8M188.7 84.1l26.5 26.2M220.6 96.3l-1.3 26.1M292.6 82l-.9 1.2 1.2 .8M215.1 108.9l.1 1.4h-1.5M226.2 106.9l1 1 1-1M247.4 101.7h-20.2v6.2M248.8 119.3l-1.1 .8 .7 1.1M174.7 123.1h5.6M179.3 122.1l1 1-1 1"/>
<path d="M218.3 121.3l1 1.1 1-1M247.7 120.1l14.1 2.7h2M199.8 154.1l-.6 1.3 1.3 .6M212.7 151.1h-2.1l-11.4 4.3M232.9 158.4l10 3.8h2M234.2 157.9l-1.3 .5 .6 1.3M250.3 173.2l1.3-.6 .6 1.3M251.6 172.6l-2.4 7.2h-3.3M354.9 172.6l.1 7.3M355.9 173.6l-1-1-1 1"/>
</g>
<!-- layer: DIMENSION -->
<path d="M348.6 148.8h8M348.6 149.5h8M348.6 157.9h8M348.6 158.6h8M352.6 146.7v27.9M348.6 169.2h8M348.6 169.9h8M348.6 172.6h8M17.6 277.6h1" fill="none" stroke="#000" stroke-width=".26"/>
<!-- layer: 0 -->
<g fill="#000" stroke="#000" stroke-width=".26">
<path d="M351.7 147.6l-.2 .2 2.2 1.8zM351.5 147.8l2.2 1.8-.2 .3z"/>
<path d="M351.7 156.8l-.2 .2 2.2 1.8zM351.5 157l2.2 1.8-.2 .3z"/>
<path d="M351.7 156.8l-.2 .2 2.2 1.8zM351.5 157l2.2 1.8-.2 .3z"/>
<path d="M351.5 148.6l2 2 .2-.3zM351.5 148.6l.2-.2 2 1.9z"/>
<path d="M351.5 148.6l2 2 .2-.3zM351.5 148.6l.2-.2 2 1.9z"/>
<path d="M351.5 157.7l2 2.1 .2-.3zM351.5 157.7l.2-.2 2 2z"/>
<path d="M351.5 157.7l2 2.1 .2-.3zM351.5 157.7l.2-.2 2 2z"/>
<path d="M351.7 168.1l-.2 .3 2.2 1.7zM351.5 168.4l2.2 1.7-.2 .2z"/>
<path d="M351.7 168.1l-.2 .3 2.2 1.7zM351.5 168.4l2.2 1.7-.2 .2z"/>
<path d="M351.7 171.5l-.2 .2 2.2 1.8zM351.5 171.7l2.2 1.8-.2 .2z"/>
<path d="M351.5 169.1l2 2 .2-.2zM351.5 169.1l.2-.3 2 2.1z"/>
<path d="M351.5 169.1l2 2 .2-.2zM351.5 169.1l.2-.3 2 2.1z"/>
</g>
<!-- layer: ROOFPLAN NEW -->
<path d="M239.3 107.9v3.5M180.3 134.4h3.7" fill="none" stroke="#000" stroke-width=".26"/>
<!-- layer: TEXT -->
<g fill="none" stroke="#000" stroke-width=".26">
<path d="M317.4 262.4h11.2"/>
<circle cx="208" cy="75.7" r="2.51"/>
<circle cx="322.2" cy="73.3" r="2.51"/>
<circle cx="289.8" cy="96.1" r="2.51"/>
<circle cx="200.9" cy="130.7" r="2.51"/>
<circle cx="258.8" cy="127.7" r="2.51"/>
<circle cx="198.5" cy="145.8" r="2.51"/>
<circle cx="199.7" cy="162.4" r="2.51"/>
<circle cx="229.3" cy="162.4" r="2.51"/>
<circle cx="252.4" cy="178.9" r="2.51"/>
</g>
<!-- layer: LEVELS -->
<path d="M315.3 257.1h82.8l.2 11.6h-82.8z" fill="none" stroke="#000" stroke-width=".26"/>
<text font-size="7.5" x="68.4" y="260.5">Ground Floor Plan</text>
<g font-size="4.5">
<text x="24" y="18.6">Legend</text>
<text x="259.7" y="50.9">Deck</text>
<text x="249.5" y="94.9">Family Room</text>
<text x="187.7" y="122.4">Shower</text>
<text x="188.4" y="136">Laundry</text>
<text x="157.3" y="152.6">WC</text>
<text x="132.1" y="156.9">Bedroom 3</text>
<text x="170.4" y="156.9">Bath</text>
<text x="64.4" y="171.7">A</text>
<text x="383.5" y="171.7">A</text>
<text x="283.2" y="175.7">Garage</text>
<text x="127.1" y="195.9">Bedroom 2</text>
<text x="230.8" y="195.8">Lounge Room</text>
<text x="165.8" y="204.8">Bedroom 1</text>
<text x="200.9" y="219.7">Porch</text>
<text x="28.4" y="283.6">MR N &amp; MRS S GUNN</text>
<text x="142.6" y="283.6">16 LADY GAME DRIVE, KILLARA NSW 2071</text>
<text x="293.3" y="283.9">1:100</text>
<text x="322.3" y="283.9">3 OF 8</text>
<text x="354.4" y="283.8">7754</text>
<text x="377.5" y="283.8">G</text>
</g>
<g font-size="3.7">
<text x="317.4" y="261.4">AREAS</text>
<text x="317.2" y="265.6">Existing House (Including Garage) = 202.53m²</text>
</g>
<text font-size="3.2" x="366.2" y="283.8">/16</text>
<g font-size="2.6">
<text x="30.1" y="27.8">SAC</text>
<text x="45.9" y="27.5">Air Conditioning</text>
<text x="399.3" y="27.7">T.N.</text>
<text x="45.9" y="30.4">Compressor</text>
<text x="31.5" y="39.3">AC</text>
<text x="45.9" y="39">Air Conditioning Unit</text>
<text x="46" y="41.9">Wall Mounted</text>
<text x="392.8" y="37.2">M.N.</text>
<text x="32.8" y="47.7">CT</text>
<text x="45.9" y="47.6">Cable TV Box</text>
<text x="171.3" y="46.2">Provide spitter from</text>
<text x="32.6" y="53">DP</text>
<text x="45.8" y="53.3">Downpipe</text>
<text x="171.4" y="49.1">existing gutter over</text>
<text x="171.4" y="52">deck roof</text>
<text x="31.9" y="59.5">EL</text>
<text x="45.9" y="59.7">Eave Light</text>
<text x="32.3" y="65.6">EF</text>
<text x="45.9" y="65.7">Exhaust Fan Remove</text>
<text x="238.2" y="61.8">EL</text>
<text x="304.5" y="61.6">EL</text>
<text x="45.8" y="68.6">If Required</text>
<text x="31.1" y="72.6">HL</text>
<text x="45.8" y="73.9">Heater/Light</text>
<text x="207.2" y="76.6">3</text>
<text x="321.3" y="74.2">1</text>
<text x="26.3" y="79.2">HWU</text>
<text x="45.8" y="80.8">Hot Water Unit</text>
<text x="171.2" y="81.6">Fit new DP into</text>
<text x="206" y="80.7">Demolish existing ceiling</text>
<text x="206" y="83.7">lining &amp; frame over. build up</text>
<text x="322.8" y="79.3">Remove cornice &amp; fix new</text>
<text x="323" y="82.2">ceiling &amp; cornice</text>
<text x="171.4" y="84.5">existing upturn</text>
<text x="206.1" y="86.6">walls &amp; Frame up new ceiling</text>
<text x="206.1" y="89.5">at same level as kitchen &amp;</text>
<text x="33.4" y="90.5">MH</text>
<text x="45.8" y="90.2">Manhole</text>
<text x="206" y="95.4">lining &amp; cornice</text>
<text x="206.1" y="92.5">family room. Fix new ceiling</text>
<text x="31" y="97.4">MB</text>
<text x="45.8" y="99">Meter Box - Electrical</text>
<text x="247.9" y="99.7">Remove eave</text>
<text x="288.9" y="96.9">1</text>
<text x="30.1" y="106.7">GAS</text>
<text x="45.8" y="107.4">Meter - Gas</text>
<text x="179.5" y="106.5">EL</text>
<text x="248" y="102.7">shown dashed.</text>
<text x="283.4" y="103">Demolish walls</text>
<text x="283.5" y="106">shown dashed</text>
<text x="29.7" y="116.8">SL</text>
<text x="45.9" y="114.8">Existing Skylight</text>
<text x="46" y="117.7">to Be Removed</text>
<text x="249" y="118">AC</text>
<text x="45.9" y="123.1">Smoke Detector - Existing</text>
<text x="157" y="120.7">Remove eave</text>
<text x="157.1" y="123.6">shown dashed.</text>
<text x="264.3" y="123.7">Removal of AC</text>
<text x="27" y="131.7">T.V.</text>
<text x="46" y="130.6">TV Antenna -</text>
<text x="119.3" y="131.9">DP</text>
<text x="200" y="131.6">4</text>
<text x="257.9" y="128.6">2</text>
<text x="264.4" y="126.6">By Owner</text>
<text x="45.9" y="133.5">Owner to relocate</text>
<text x="46" y="136.4">as required</text>
<text x="128" y="133.5">TV</text>
<text x="143.4" y="133">HWU</text>
<text x="161.6" y="133.8">VP</text>
<text x="176.7" y="133.8">VP</text>
<text x="253.4" y="133">Demolish walls</text>
<text x="253.5" y="135.9">shown dashed</text>
<text x="313.2" y="136.7">DP</text>
<text x="33.1" y="143.5">VP</text>
<text x="112.6" y="139.4">WL</text>
<text x="45.9" y="144.2">Sewer Vent Pipe</text>
<text x="190.1" y="145.5">EF</text>
<text x="197.6" y="146.6">4</text>
<text x="212.8" y="148.5">Cupboard</text>
<text x="263.5" y="149.3" transform="rotate(-90 263.5 149.3)">SL1</text>
<text x="348.2" y="148.4" transform="rotate(-90 348.2 148.4)">90</text>
<text x="31.1" y="151">WL</text>
<text x="46" y="151.8">Wall Light</text>
<text x="170.3" y="151.7">HL</text>
<text x="202.3" y="152.4">720</text>
<text x="212.7" y="151.4">below stairs</text>
<text x="219" y="155.6">SL</text>
<text x="29.8" y="161.4">HWU</text>
<text x="45.8" y="158.4">Remove disused</text>
<text x="45.8" y="161.3">Hot Water Unit</text>
<text x="177.1" y="160.3">EF</text>
<text x="202.5" y="161.5">Demolish walls</text>
<text x="348" y="160.1" transform="rotate(-90 348 160.1)">90</text>
<text x="351.5" y="156.3" transform="rotate(-90 351.5 156.3)">900</text>
<text x="46" y="164.2">from roof space</text>
<text x="157.1" y="168">HWU</text>
<text x="198.8" y="163.2">4</text>
<text x="202.6" y="164.4">shown dashed</text>
<text x="228.4" y="163.2">5</text>
<text x="245.4" y="163.1">Fix new ceiling &amp; cornice</text>
<text x="288.8" y="168">MH</text>
<text x="351.5" y="167.8" transform="rotate(-90 351.5 167.8)">1100</text>
<text x="29.7" y="173.2">SL1</text>
<text x="45.9" y="173.9">Skydome -</text>
<text x="348.1" y="171.4" transform="rotate(-90 348.1 171.4)">90</text>
<text x="45.8" y="176.8">550x800mm</text>
<text x="251.5" y="179.8">6</text>
<text x="312" y="176.8">SAC</text>
<text x="350.4" y="178.1" transform="rotate(-90 350.4 178.1)">315</text>
<text x="219.7" y="180.3">Fix re-used decorative</text>
<text x="219.8" y="183.2">cornice &amp; skirtings</text>
<text x="353.1" y="182.2">Line of Existing wall</text>
<text x="311.9" y="187.4">SAC</text>
<text x="113.3" y="203.4">CT</text>
<text x="267" y="199.5">AC</text>
<text x="111.4" y="209">GAS</text>
<text x="286.7" y="209.4">WL</text>
<text x="301.7" y="209.2">DP</text>
<text x="112.5" y="214.1">EL</text>
<text x="211.2" y="215.4">WL</text>
<text x="119.3" y="218.5">DP</text>
<text x="201.3" y="223.2">MB</text>
<text x="194.4" y="261.4">remain</text>
<text x="194.4" y="258.5">POA to</text>
<text x="19.7" y="283.8">FOR:</text>
<text x="137.3" y="283.6">AT:</text>
<text x="283" y="283.9">SCALE:</text>
<text x="311.6" y="283.9">SHEET:</text>
<text x="340.8" y="283.9">JOB NO:</text>
</g>
<g font-size="2.2">
<text x="186.3" y="145.5">12</text>
<text x="186.3" y="147.9">11</text>
<text x="186.3" y="150.3">10</text>
<text x="186.8" y="152.7">9</text>
<text x="186.8" y="155.1">8</text>
<text x="186.7" y="159.9">6</text>
<text x="186.8" y="157.5">7</text>
<text x="186.7" y="162.3">5</text>
<text x="186.8" y="167.1">3</text>
<text x="186.8" y="164.7">4</text>
<text x="186.3" y="171.9">1</text>
<text x="186.7" y="169.5">2</text>
</g>
</svg>
